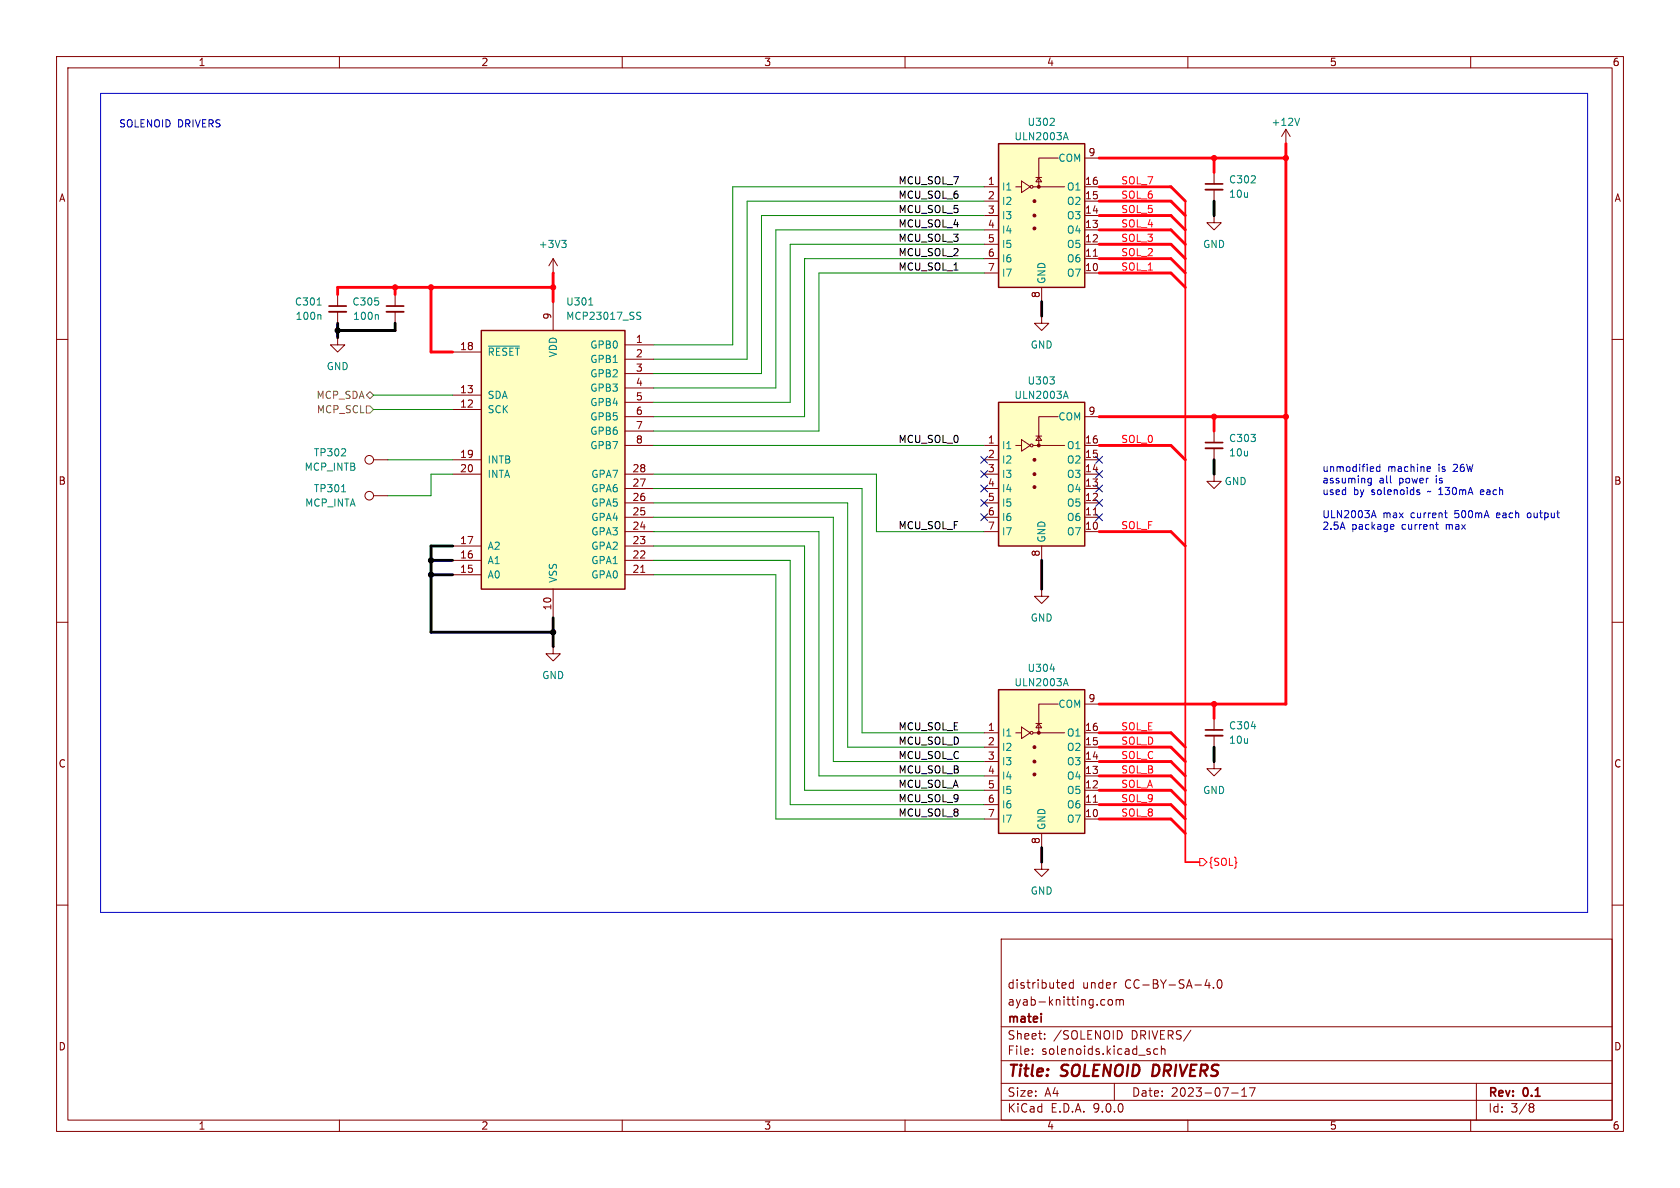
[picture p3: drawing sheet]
<svg xmlns="http://www.w3.org/2000/svg" width="297mm" height="210mm" viewBox="0 0 297 210" stroke-linecap="round" stroke-linejoin="round" font-family="sans-serif">
<path d="M0 0h297v210h-297z" fill="#fff" stroke="#fff" stroke-width=".18"/>
<g fill="none" stroke="#840000" stroke-width=".18">
<path d="M10 10h277v190h-277zM12 12h273v186h-273zM60 10v2M110 10v2M160 10v2M210 10v2M260 10v2M214.6 38.1v1.3h1.3l-1.3 1.2-1.2-1.2h1.2M214.6 38.1h.1M59.7 59.7v1.3h-1.3l1.3 1.2 1.3-1.2h-1.3M59.7 59.7h.1M59.7 52.1v2"/>
<path d="M59.7 55.1v2.1M184.1 55.9v1.3h1.3l-1.3 1.2-1.2-1.2h1.2M184.1 55.9h.1M10 60h2M285 60h2M66 87.6h2.6M66 81.3h2.6M10 110h2M184.1 104.1v1.3h1.3l-1.3 1.3-1.2-1.3h1.2M184.1 104.1h.1M285 110h2M214.6 134.6v1.3h1.3l-1.3 1.3-1.2-1.3h1.2"/>
<path d="M214.6 134.6h.1M184.1 152.4v1.3h1.3l-1.3 1.2-1.2-1.2h1.2M184.1 152.4h.1M10 160h2M177 166h108v32h-108zM188.2 173.7l.3 .4-.8 .1M188.4 174.6l-.2 .1M189.7 173.2v1.5M189.7 173.8l-.4-.1-.3 .3v.4l.2 .2h.5M194.9 176.7l.4 .1M195.3 177.6l-.4 .1M196 176.8l.2-.1 .4 .1 .1 .6-.2 .2-.3 .1-.2-.1z"/>
<path d="M197.2 173.7h.2M197.3 176.8l.4-.1 .3 .2M197.3 176.7v1M198 176.9l.2-.2 .3 .1 .1 .9M198 176.9v.8M213.4 173.1l-.4 1.1h1M213.7 173.7v1M214.5 174.6v.1M215.3 173.3l.2-.1a.81 .81 0 0 1 .6 .6 .81 .81 0 0 1-.3 .8l-.1 .1a.81 .81 0 0 1-.4-1.4zM285 160h2M60 198v2M110 198v2"/>
<path d="M160 198v2M177 194.5h108M177 191.5h108M177 187.5h108M177 181.5h108M182.5 186.3v.1M182.5 185.5v.1M184.7 183.6v.1M184.7 182.8v.1M197 191.5v3M198.1 182.3l.3 .5-.1 .5-.2 .3M203.3 186v.3"/>
<path d="M204.7 185.5l-.5-.1-.2 .3v.4l.1 .2h.6M205.3 185.5l.2-.1 .4 .1 .1 .9M205.3 184.9v1.5M210 198v2M217.7 193.2h1.2M219.5 193.8h.9M219.5 192.7l.5-.4v1.5M220.9 192.3h1l-.7 1.5M260 198v2M261 191.5v6.5M270.6 195.1l.4 .1 .2 .2-.3 .3M270.6 195.7h.3"/>
<path d="M270.9 195.7l.2 .2 .1 .4-.2 .2-.4 .1"/>
<circle cx="65.3" cy="87.6" r=".76"/>
<circle cx="65.3" cy="81.3" r=".76"/>
</g>
<path d="M203.9 188.2l-.2 2h.5" fill="none" stroke="#840000" stroke-width=".4"/>
<path d="M58.2 54.1h3M184.1 179.2v.1M184.1 179.7v1" fill="none" stroke="#840000" stroke-width=".3"/>
<path d="M58.2 55.1h3" fill="none" stroke="#840000" stroke-width=".33"/>
<path d="M56.1 53.9h.7M56.6 55.6l.1 .2v.7M60.4 86.9h.7" fill="none" stroke="#008484" stroke-width=".18"/>
<path d="M85.1 58.4h25.4v45.7h-25.4z" fill="#ffffc2"/>
<path d="M85.1 58.4h25.4v45.7h-25.4z" fill="none" stroke="#840000" stroke-width=".25"/>
<g fill="none" stroke="#840000" stroke-width=".18">
<path d="M214.6 30.5v2M214.6 33.5v2.1M69.8 52.1v2M69.8 55.1v2.1M97.8 53.3v5.1M80 62.2h5.1M80 69.9h5.1M80 72.4h5.1M110.5 61h5.1M110.5 63.5h5.1M110.5 66h5.1M110.5 68.6h5.1"/>
<path d="M110.5 71.1h5.1M110.5 73.7h5.1M110.5 76.2h5.1M110.5 78.7h5.1M80 81.3h5.1M80 83.8h5.1M80 96.5h5.1M80 99.1h5.1M110.5 83.8h5.1M110.5 96.5h5.1M110.5 99.1h5.1M110.5 86.4h5.1"/>
<path d="M110.5 88.9h5.1M110.5 91.4h5.1M110.5 94h5.1M214.6 83.8v1.3h1.3l-1.3 1.3-1.2-1.3h1.2M214.6 83.8h.1M80 101.6h5.1M97.8 114.3v1.3h1.3l-1.3 1.2-1.3-1.2h1.3M97.8 114.3h.1M97.8 104.1v5.1M110.5 101.6h5.1M113.3 101.2h.7M214.6 127v2"/>
<path d="M214.6 130v2.1"/>
</g>
<path d="M66.7 55.6l.2 .2v.7M104.1 53.9h.7M112.7 55.7l.5 .2 .1 .3-.3 .3-.4-.1M112.7 55.3h.6M86.3 61.2h5.5M221.2 128.4h.8" fill="none" stroke="#008484" stroke-width=".18"/>
<path d="M213.1 32.5h3.1M68.3 54.1h3.1M213.1 129h3.1" fill="none" stroke="#840000" stroke-width=".3"/>
<path d="M213.1 33.5h3.1M68.3 55.1h3.1M213.1 130h3.1" fill="none" stroke="#840000" stroke-width=".33"/>
<path d="M176.5 121.9h15.3v25.4h-15.3z" fill="#ffffc2"/>
<path d="M176.5 121.9h15.3v25.4h-15.3z" fill="none" stroke="#840000" stroke-width=".25"/>
<g fill="none" stroke="#840000" stroke-width=".18">
<path d="M227.3 25.4h.1M227.3 22.9l-.7 1.2M227.3 22.9l.8 1.2M227.3 22.9v2.5M97.8 48.3h.1M97.8 45.7l-.8 1.3M97.8 45.7l.8 1.3M97.8 45.7v2.6M214.6 76.2v2M214.6 79.2v2.1M174 129.5h2.5M174 132.1h2.5"/>
<path d="M174 134.6h2.5M174 137.2h2.5M174 139.7h2.5M179.6 129.5h1M180.6 128.5l1.5 1-1.5 1.1zM182.6 129.5h5.6M183.1 127.9h1M183.6 127.9l.5 .8h-1zM187.1 124.5h-3.5v5M191.8 129.5h2.5M191.8 132.1h2.5M191.8 134.6h2.5"/>
<path d="M191.8 137.2h2.5M191.8 139.7h2.5M191.8 124.5h2.5M174 142.2h2.5M174 144.8h2.5M184.1 147.3v2.6M191.8 142.2h2.5M191.8 144.8h2.5M193.3 141.8h.7"/>
<circle cx="182.4" cy="129.5" r=".25"/>
</g>
<g fill="#840000" stroke="#840000" stroke-width=".18">
<circle cx="182.9" cy="132.1" r=".25"/>
<circle cx="182.9" cy="134.6" r=".25"/>
<circle cx="182.9" cy="136.9" r=".25"/>
<circle cx="183.6" cy="129.5" r=".25"/>
</g>
<path d="M229.7 20.9l-.4 1.3M99.3 42.5h.8l-.4 .5M99.8 43l.3 .2v.3l-.3 .3M185.7 118.3h.7M188.4 120l.4 1.2M188.1 120.9h.6" fill="none" stroke="#008484" stroke-width=".18"/>
<path d="M213.1 78.2h3.1" fill="none" stroke="#840000" stroke-width=".3"/>
<path d="M213.1 79.2h3.1" fill="none" stroke="#840000" stroke-width=".33"/>
<path d="M176.5 25.4h15.3v25.4h-15.3z" fill="#ffffc2"/>
<path d="M176.5 25.4h15.3v25.4h-15.3z" fill="none" stroke="#840000" stroke-width=".25"/>
<g fill="none" stroke="#840000" stroke-width=".18">
<path d="M174 33h2.5M174 35.6h2.5M174 38.1h2.5M179.6 33h1M180.6 32l1.5 1-1.5 1zM182.6 33h5.6M183.1 31.4h1M183.6 31.4l.5 .7h-1zM187.1 27.9h-3.5v5.1M191.8 33h2.5M191.8 35.6h2.5M191.8 38.1h2.5"/>
<path d="M191.8 27.9h2.5M174 40.6h2.5M174 43.2h2.5M174 45.7h2.5M174 48.3h2.5M184.1 50.8v2.5M191.8 40.6h2.5M191.8 43.2h2.5M191.8 45.7h2.5M191.8 48.3h2.5M193.3 45.3h.7"/>
<circle cx="182.4" cy="33" r=".25"/>
</g>
<g fill="#840000" stroke="#840000" stroke-width=".18">
<circle cx="182.9" cy="35.6" r=".25"/>
<circle cx="182.9" cy="38.1" r=".25"/>
<circle cx="182.9" cy="40.4" r=".25"/>
<circle cx="183.6" cy="33" r=".25"/>
</g>
<path d="M185.6 22.2h.8M186.3 21v.4M188.1 24.3h.6M188.4 23.4l.4 1.3" fill="none" stroke="#008484" stroke-width=".18"/>
<path d="M176.5 71.1h15.3v25.4h-15.3z" fill="#ffffc2"/>
<path d="M176.5 71.1h15.3v25.4h-15.3z" fill="none" stroke="#840000" stroke-width=".25"/>
<g fill="none" stroke="#840000" stroke-width=".18">
<path d="M174 78.7h2.5M179.6 78.7h1M180.6 77.7l1.5 1-1.5 1.1zM182.6 78.7h5.6M183.1 77.1h1M183.6 77.1l.5 .8h-1zM187.1 73.7h-3.5v5M191.8 78.7h2.5M191.8 73.7h2.5M174 81.3h2.5M174 83.8h2.5M174 86.4h2.5"/>
<path d="M174 88.9h2.5M174 91.4h2.5M174 94h2.5M184.1 96.5v2.6M191.8 81.3h2.5M191.8 83.8h2.5M191.8 86.4h2.5M191.8 88.9h2.5M191.8 91.4h2.5M191.8 94h2.5M193.3 91h.7"/>
<circle cx="182.4" cy="78.7" r=".25"/>
</g>
<g fill="#840000" stroke="#840000" stroke-width=".18">
<circle cx="182.9" cy="81.3" r=".25"/>
<circle cx="182.9" cy="83.8" r=".25"/>
<circle cx="182.9" cy="86.1" r=".25"/>
<circle cx="183.6" cy="78.7" r=".25"/>
</g>
<path d="M185.6 66.6h.8l-.4 .5M186.3 67.2v.6M188.1 70.1h.6M188.4 69.2l.4 1.2" fill="none" stroke="#008484" stroke-width=".18"/>
<path d="M64.8 69.9l.6-.7 .6 .7-.6 .6zM64.8 71.8h.6l.6 .6-.6 .6h-.6z" fill="none" stroke="#848400" stroke-width=".18"/>
<path d="M212.1 151.8h.6l.7 .6-.7 .6h-.6z" fill="none" stroke="#ff000b" stroke-width=".18"/>
<g fill="none" stroke="#0000c2" stroke-width=".18">
<path d="M17.8 16.5h262.9v144.8h-262.9zM241.9 85.8h.1M242.4 84.5v1.1l-.1 .2M242.4 84.6l-.3-.1-.3 .3 .1 .5h.5M242.5 91.2h.7M242.8 82.6l.1 .2-.7 .1M242.9 90.3l.4 1.2M243.9 82.1v1.2M243.9 82.6l-.3-.1-.3 .2 .2 .6h.4M246 92.7l.4 .1v.2l-.6 .1M246.4 93.5l-.4 .1M250.5 86.9l.5 .2v.2l-.2 .1h-.3"/>
<path d="M250.5 86.6h.5M252.5 82.5l.3 .1 .1 .2-.6 .1M252.8 83.3h-.3M253.8 92.7h.5M254 93.4l.3 .2M255.4 90.7h.5M255.6 91.3l.3 .2M261.9 86.6l-.2 .2v.5l.2 .1M262.3 86.9l-.6 .1M270.1 90.7l-.1 .2 .1 .6"/>
</g>
<path d="M209.5 35.6v116.8h2.6" fill="none" stroke="#ff000b" stroke-width=".3"/>
<g fill="none" stroke="#ff000b" stroke-width=".51">
<path d="M194.3 27.9h33M194.3 35.6h12.7l2.5 2.5M194.3 33h12.7l2.5 2.6M194.3 38.1h12.7l2.5 2.5M214.6 27.9v2.6M227.3 25.4v99.1h-33M69.8 50.8v1.3M76.2 50.8v11.4h3.8M97.8 50.8h-38.1v1.3M97.8 48.3v5M194.3 45.7h12.7l2.5 2.6M194.3 48.3h12.7l2.5 2.5"/>
<path d="M194.3 40.6h12.7l2.5 2.6M194.3 43.2h12.7l2.5 2.5M194.3 73.7h33M194.3 78.7h12.7l2.5 2.6M214.6 73.7v2.5M194.3 94h12.7l2.5 2.5M194.3 134.6h12.7l2.5 2.6M194.3 132.1h12.7l2.5 2.5M194.3 129.5h12.7l2.5 2.6M194.3 137.2h12.7l2.5 2.5M194.3 139.7h12.7l2.5 2.5M214.6 124.5v2.5"/>
<path d="M194.3 142.2h12.7l2.5 2.6M194.3 144.8h12.7l2.5 2.5"/>
</g>
<g fill="none" stroke="#008400" stroke-width=".18">
<path d="M174 33h-44.5v28h-13.9M174 35.6h-41.9v27.9h-16.5M174 38.1h-39.4v27.9h-19M174 40.6h-36.8v28h-21.6M174 43.2h-34.3v27.9h-24.1M174 48.3h-29.2v27.9h-29.2M174 45.7h-31.8v28h-26.6M66 72.4h14M66 69.9h14M115.6 78.7h58.4M68.6 81.3h11.4M80 83.8h-3.8v3.8h-7.6"/>
<path d="M115.6 88.9h34.3v43.2h24.1M115.6 83.8h39.3v10.2h19.1M115.6 99.1h24.1v43.1h34.3M115.6 94h29.2v43.2h29.2M115.6 96.5h26.6v43.2h31.8M115.6 91.4h31.7v43.2h26.7M115.6 86.4h36.8v43.1h21.6M115.6 101.6h21.6v43.2h36.8"/>
</g>
<path d="M214.6 35.6v2.5M59.7 57.2v2.5M69.8 57.2v1.2h-10.1M184.1 53.3v2.6M76.2 99.1h3.8M80 96.5h-3.8v15.3h21.6M184.1 99.1v5M214.6 81.3v2.5M76.2 101.6h3.8M97.8 109.2v5.1M214.6 132.1v2.5M184.1 149.9v2.5" fill="none" stroke="#000" stroke-width=".51"/>
<g fill="none" stroke="#000084" stroke-width=".18">
<path d="M173.4 80.7l1.2 1.2M173.4 83.2l1.2 1.2M173.4 90.8l1.2 1.2M173.4 85.8l1.2 1.2M173.4 88.3l1.2 1.2M174.6 80.7l-1.2 1.2M174.6 83.2l-1.2 1.2M174.6 90.8l-1.2 1.2M174.6 85.8l-1.2 1.2M174.6 88.3l-1.2 1.2M193.7 80.7l1.2 1.2M193.7 88.3l1.2 1.2"/>
<path d="M193.7 85.8l1.2 1.2M193.7 83.2l1.2 1.2M193.7 90.8l1.2 1.2M194.9 80.7l-1.2 1.2M194.9 88.3l-1.2 1.2M194.9 85.8l-1.2 1.2M194.9 83.2l-1.2 1.2M194.9 90.8l-1.2 1.2"/>
</g>
<g fill="#ff000b" stroke="#ff000b" stroke-width=".18">
<circle cx="214.6" cy="73.7" r=".46"/>
<circle cx="214.6" cy="124.5" r=".46"/>
<circle cx="227.3" cy="73.7" r=".46"/>
<circle cx="76.2" cy="50.8" r=".46"/>
<circle cx="69.8" cy="50.8" r=".46"/>
<circle cx="214.6" cy="27.9" r=".46"/>
<circle cx="227.3" cy="27.9" r=".46"/>
<circle cx="97.8" cy="50.8" r=".46"/>
</g>
<g fill="#000" stroke="#000" stroke-width=".18">
<circle cx="59.7" cy="58.4" r=".46"/>
<circle cx="76.2" cy="99.1" r=".46"/>
<circle cx="76.2" cy="101.6" r=".46"/>
<circle cx="97.8" cy="111.8" r=".46"/>
</g>
<g font-size="2.8" fill="#840000">
<text x="178" y="190.9">Title:</text>
<text x="187.7" y="190.9">SOLENOID</text>
<text x="204.6" y="190.9">DRIVERS</text>
</g>
<g font-size="2.1" fill="#840000">
<text x="178" y="178">ayab-knitting.com</text>
<text x="178" y="175">distributed</text>
<text x="191.3" y="175">under</text>
<text x="198.9" y="175">CC-BY-SA-4.0</text>
<text x="178" y="184">Sheet:</text>
<text x="178" y="181.2">matei</text>
<text x="186.2" y="184">/SOLENOID</text>
<text x="200" y="184">DRIVERS/</text>
<text x="178" y="186.7">File:</text>
<text x="184.1" y="186.7">solenoids.kicad_sch</text>
<text x="178" y="196.9">KiCad</text>
<text x="178" y="194.1">Size:</text>
<text x="184.7" y="194.1">A4</text>
<text x="185.7" y="196.9">E.D.A.</text>
<text x="193.3" y="196.9">9.0.0</text>
<text x="200" y="194.1">Date:</text>
<text x="207" y="194.1">2023-07-17</text>
<text x="263" y="194.3">Rev:</text>
<text x="263" y="196.9">Id:</text>
<text x="267.1" y="196.9">3/8</text>
<text x="269.4" y="194.3">0.1</text>
</g>
<g font-size="1.8" fill="#840000">
<text x="35" y="11.9">1</text>
<text x="85" y="11.9">2</text>
<text x="135" y="11.9">3</text>
<text x="185" y="11.9">4</text>
<text x="235" y="11.9">5</text>
<text x="285" y="11.9">6</text>
<text x="192.3" y="27.7">9</text>
<text x="10.3" y="35.9">A</text>
<text x="174.6" y="32.8">1</text>
<text x="174.6" y="35.3">2</text>
<text x="191.7" y="32.8">16</text>
<text x="191.7" y="35.3">15</text>
<text x="285.3" y="35.9">A</text>
<text x="174.6" y="37.8">3</text>
<text x="174.6" y="40.4">4</text>
<text x="191.7" y="37.8">14</text>
<text x="191.7" y="40.4">13</text>
<text x="174.6" y="42.9">5</text>
<text x="174.6" y="45.5">6</text>
<text x="191.7" y="42.9">12</text>
<text x="191.7" y="45.5">11</text>
<text x="174.6" y="48">7</text>
<text x="183.9" y="52.8" transform="rotate(-90 183.9 52.8)">8</text>
<text x="191.7" y="48">10</text>
<text x="97.5" y="56.6" transform="rotate(-90 97.5 56.6)">9</text>
<text x="81.2" y="62">18</text>
<text x="112.3" y="60.7">1</text>
<text x="112.3" y="63.2">2</text>
<text x="112.3" y="65.8">3</text>
<text x="81.2" y="69.6">13</text>
<text x="112.3" y="68.3">4</text>
<text x="112.3" y="70.9">5</text>
<text x="81.2" y="72.1">12</text>
<text x="112.3" y="73.4">6</text>
<text x="112.3" y="75.9">7</text>
<text x="192.3" y="73.4">9</text>
<text x="81.2" y="81">19</text>
<text x="81.2" y="83.6">20</text>
<text x="111.7" y="83.6">28</text>
<text x="112.3" y="78.5">8</text>
<text x="174.6" y="78.5">1</text>
<text x="174.6" y="81">2</text>
<text x="174.6" y="83.6">3</text>
<text x="191.7" y="78.5">16</text>
<text x="191.7" y="81">15</text>
<text x="191.7" y="83.6">14</text>
<text x="10.3" y="85.9">B</text>
<text x="111.7" y="86.1">27</text>
<text x="111.7" y="88.6">26</text>
<text x="174.6" y="86.1">4</text>
<text x="174.6" y="88.6">5</text>
<text x="191.7" y="86.1">13</text>
<text x="191.7" y="88.6">12</text>
<text x="285.3" y="85.9">B</text>
<text x="111.7" y="91.2">25</text>
<text x="111.7" y="93.7">24</text>
<text x="174.6" y="91.2">6</text>
<text x="174.6" y="93.7">7</text>
<text x="191.7" y="91.2">11</text>
<text x="191.7" y="93.7">10</text>
<text x="81.2" y="96.3">17</text>
<text x="81.2" y="98.8">16</text>
<text x="81.2" y="101.3">15</text>
<text x="111.7" y="96.3">23</text>
<text x="111.7" y="98.8">22</text>
<text x="111.7" y="101.3">21</text>
<text x="183.9" y="98.5" transform="rotate(-90 183.9 98.5)">8</text>
<text x="97.5" y="108" transform="rotate(-90 97.5 108)">10</text>
<text x="192.3" y="124.2">9</text>
<text x="174.6" y="129.3">1</text>
<text x="174.6" y="131.8">2</text>
<text x="191.7" y="129.3">16</text>
<text x="191.7" y="131.8">15</text>
<text x="10.3" y="135.9">C</text>
<text x="174.6" y="134.4">3</text>
<text x="174.6" y="136.9">4</text>
<text x="191.7" y="134.4">14</text>
<text x="191.7" y="136.9">13</text>
<text x="285.3" y="135.9">C</text>
<text x="174.6" y="139.4">5</text>
<text x="174.6" y="142">6</text>
<text x="191.7" y="139.4">12</text>
<text x="191.7" y="142">11</text>
<text x="174.6" y="144.5">7</text>
<text x="183.9" y="149.3" transform="rotate(-90 183.9 149.3)">8</text>
<text x="191.7" y="144.5">10</text>
<text x="10.3" y="185.9">D</text>
<text x="285.3" y="185.9">D</text>
<text x="35" y="199.9">1</text>
<text x="85" y="199.9">2</text>
<text x="135" y="199.9">3</text>
<text x="185" y="199.9">4</text>
<text x="235" y="199.9">5</text>
<text x="285" y="199.9">6</text>
</g>
<g font-size="1.8" fill="#0000c2">
<text x="21" y="22.6">SOLENOID</text>
<text x="31.4" y="22.6">DRIVERS</text>
<text x="233.7" y="83.5">unmodified</text>
<text x="245.3" y="83.5">machine</text>
<text x="254.4" y="83.5">is</text>
<text x="257.2" y="83.5">26W</text>
<text x="233.7" y="85.6">assuming</text>
<text x="233.7" y="87.6">used</text>
<text x="239.3" y="87.6">by</text>
<text x="242.6" y="87.6">solenoids</text>
<text x="243.8" y="85.6">all</text>
<text x="247.5" y="85.6">power</text>
<text x="252.7" y="87.6">~ 130mA</text>
<text x="254.1" y="85.6">is</text>
<text x="262.4" y="87.6">each</text>
<text x="233.7" y="91.7">ULN2003A</text>
<text x="233.7" y="93.7">2.5A</text>
<text x="239" y="93.7">package</text>
<text x="244.5" y="91.7">max</text>
<text x="247.9" y="93.7">current</text>
<text x="249.5" y="91.7">current</text>
<text x="255.9" y="93.7">max</text>
<text x="257.5" y="91.7">500mA</text>
<text x="265" y="91.7">each</text>
<text x="270.7" y="91.7">output</text>
</g>
<g font-size="1.8" fill="#008484">
<text x="181.6" y="22.5">U302</text>
<text x="224.7" y="22.5">+12V</text>
<text x="179.2" y="25">ULN2003A</text>
<text x="187" y="28.8">COM</text>
<text x="177" y="33.9">I1</text>
<text x="188.5" y="33.9">O1</text>
<text x="217.2" y="32.6">C302</text>
<text x="217.2" y="35.2">10u</text>
<text x="177" y="36.4">I2</text>
<text x="177" y="39">I3</text>
<text x="177" y="41.5">I4</text>
<text x="188.5" y="36.4">O2</text>
<text x="188.5" y="39">O3</text>
<text x="188.5" y="41.5">O4</text>
<text x="95.1" y="44">+3V3</text>
<text x="177" y="44">I5</text>
<text x="177" y="46.6">I6</text>
<text x="188.5" y="44">O5</text>
<text x="188.5" y="46.6">O6</text>
<text x="212.6" y="44">GND</text>
<text x="177" y="49.1">I7</text>
<text x="185" y="50.3" transform="rotate(-90 185 50.3)">GND</text>
<text x="188.5" y="49.1">O7</text>
<text x="52" y="54.2">C301</text>
<text x="52.2" y="56.7">100n</text>
<text x="62.2" y="54.2">C305</text>
<text x="62.3" y="56.7">100n</text>
<text x="100" y="56.7">MCP23017_SS</text>
<text x="100" y="54.2">U301</text>
<text x="57.7" y="65.6">GND</text>
<text x="86.1" y="63.1">~{RESET}</text>
<text x="98.7" y="63.3" transform="rotate(-90 98.7 63.3)">VDD</text>
<text x="104.3" y="61.8">GPB0</text>
<text x="104.3" y="64.4">GPB1</text>
<text x="182.1" y="61.8">GND</text>
<text x="86.1" y="70.7">SDA</text>
<text x="104.3" y="66.9">GPB2</text>
<text x="104.3" y="69.4">GPB3</text>
<text x="104.3" y="72">GPB4</text>
<text x="179.2" y="70.7">ULN2003A</text>
<text x="181.6" y="68.2">U303</text>
<text x="86.1" y="73.3">SCK</text>
<text x="104.3" y="74.5">GPB5</text>
<text x="104.3" y="77.1">GPB6</text>
<text x="187" y="74.5">COM</text>
<text x="53.8" y="83.4">MCP_INTB</text>
<text x="55.4" y="80.9">TP302</text>
<text x="86.1" y="82.1">INTB</text>
<text x="104.3" y="79.6">GPB7</text>
<text x="177" y="79.6">I1</text>
<text x="177" y="82.1">I2</text>
<text x="188.5" y="79.6">O1</text>
<text x="188.5" y="82.1">O2</text>
<text x="217.2" y="78.3">C303</text>
<text x="217.2" y="80.9">10u</text>
<text x="53.8" y="89.8">MCP_INTA</text>
<text x="55.4" y="87.2">TP301</text>
<text x="86.1" y="84.7">INTA</text>
<text x="104.4" y="84.7">GPA7</text>
<text x="104.4" y="87.2">GPA6</text>
<text x="104.4" y="89.8">GPA5</text>
<text x="177" y="84.7">I3</text>
<text x="177" y="87.2">I4</text>
<text x="177" y="89.8">I5</text>
<text x="188.5" y="84.7">O3</text>
<text x="188.5" y="87.2">O4</text>
<text x="188.5" y="89.8">O5</text>
<text x="216.4" y="86">GND</text>
<text x="104.4" y="92.3">GPA4</text>
<text x="104.4" y="94.8">GPA3</text>
<text x="177" y="92.3">I6</text>
<text x="177" y="94.8">I7</text>
<text x="188.5" y="92.3">O6</text>
<text x="188.5" y="94.8">O7</text>
<text x="86.1" y="97.4">A2</text>
<text x="86.1" y="99.9">A1</text>
<text x="104.4" y="97.4">GPA2</text>
<text x="104.4" y="99.9">GPA1</text>
<text x="185" y="96" transform="rotate(-90 185 96)">GND</text>
<text x="86.1" y="102.5">A0</text>
<text x="98.7" y="103.1" transform="rotate(-90 98.7 103.1)">VSS</text>
<text x="104.4" y="102.5">GPA0</text>
<text x="182.1" y="110.1">GND</text>
<text x="181.6" y="119">U304</text>
<text x="95.8" y="120.2">GND</text>
<text x="179.2" y="121.5">ULN2003A</text>
<text x="187" y="125.3">COM</text>
<text x="177" y="130.4">I1</text>
<text x="188.5" y="130.4">O1</text>
<text x="217.2" y="129.1">C304</text>
<text x="217.2" y="131.7">10u</text>
<text x="177" y="132.9">I2</text>
<text x="177" y="135.5">I3</text>
<text x="188.5" y="132.9">O2</text>
<text x="188.5" y="135.5">O3</text>
<text x="177" y="138">I4</text>
<text x="177" y="140.6">I5</text>
<text x="177" y="143.1">I6</text>
<text x="188.5" y="138">O4</text>
<text x="188.5" y="140.6">O5</text>
<text x="188.5" y="143.1">O6</text>
<text x="212.6" y="140.6">GND</text>
<text x="177" y="145.6">I7</text>
<text x="185" y="146.8" transform="rotate(-90 185 146.8)">GND</text>
<text x="188.5" y="145.6">O7</text>
<text x="182.1" y="158.3">GND</text>
</g>
<g font-size="1.8">
<text x="158.7" y="35.2">MCU_SOL_6</text>
<text x="158.7" y="32.7">MCU_SOL_7</text>
<text x="158.7" y="40.3">MCU_SOL_4</text>
<text x="158.7" y="37.8">MCU_SOL_5</text>
<text x="158.7" y="47.9">MCU_SOL_1</text>
<text x="158.7" y="42.8">MCU_SOL_3</text>
<text x="158.7" y="45.4">MCU_SOL_2</text>
<text x="158.7" y="78.4">MCU_SOL_0</text>
<text x="158.7" y="93.6">MCU_SOL_F</text>
<text x="158.7" y="129.2">MCU_SOL_E</text>
<text x="158.7" y="131.7">MCU_SOL_D</text>
<text x="158.7" y="136.8">MCU_SOL_B</text>
<text x="158.7" y="134.3">MCU_SOL_C</text>
<text x="158.7" y="141.9">MCU_SOL_9</text>
<text x="158.7" y="139.4">MCU_SOL_A</text>
<text x="158.7" y="144.4">MCU_SOL_8</text>
</g>
<g font-size="1.8" fill="#ff000b">
<text x="198.1" y="32.7">SOL_7</text>
<text x="198.1" y="35.2">SOL_6</text>
<text x="198.1" y="37.8">SOL_5</text>
<text x="198.1" y="40.3">SOL_4</text>
<text x="198.1" y="42.8">SOL_3</text>
<text x="198.1" y="45.4">SOL_2</text>
<text x="198.1" y="47.9">SOL_1</text>
<text x="198.1" y="78.4">SOL_0</text>
<text x="198.1" y="93.6">SOL_F</text>
<text x="198.1" y="129.2">SOL_E</text>
<text x="198.1" y="131.7">SOL_D</text>
<text x="198.1" y="136.8">SOL_B</text>
<text x="198.1" y="134.3">SOL_C</text>
<text x="198.1" y="139.4">SOL_A</text>
<text x="198.1" y="141.9">SOL_9</text>
<text x="198.1" y="144.4">SOL_8</text>
<text x="213.6" y="153.3">{SOL}</text>
</g>
<g font-size="1.8" fill="#848400">
<text x="55.8" y="70.7">MCP_SDA</text>
<text x="55.9" y="73.3">MCP_SCL</text>
</g>
</svg>
